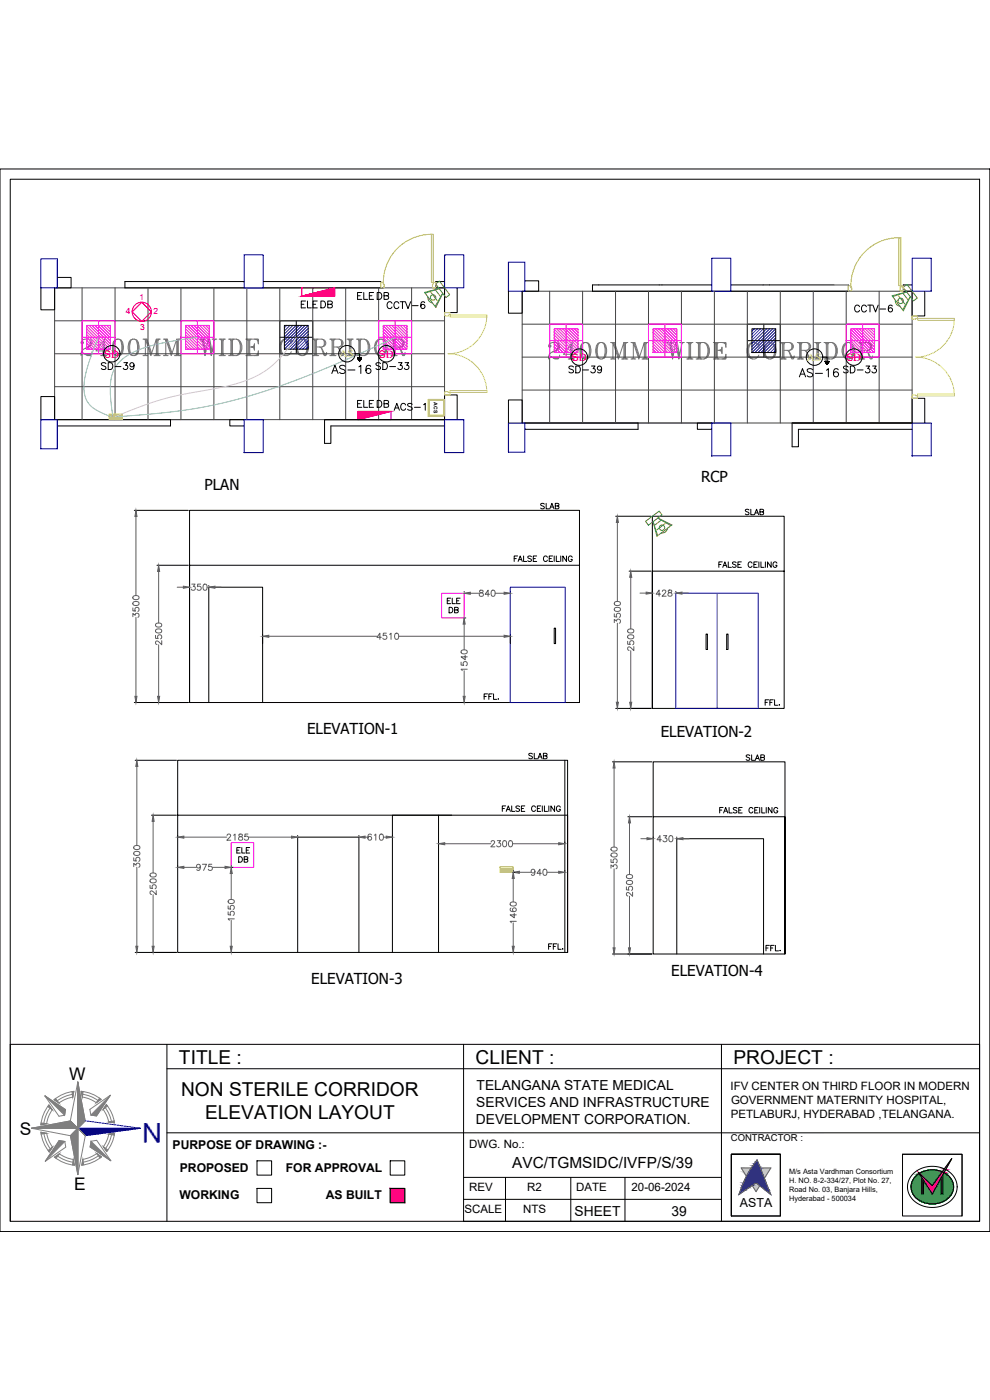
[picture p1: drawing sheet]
<svg xmlns="http://www.w3.org/2000/svg" width="297mm" height="420mm" viewBox="0 0 297 420" stroke-linecap="round" stroke-linejoin="round" font-family="sans-serif">
<!-- layer: ELE-LIGHTING WIRING -->
<g fill="none" stroke="#454545" stroke-width=".3">
<path d="M16.4 96.3h117M24.6 86.4v39.5M34.5 86.4v39.5M44.4 86.4v39.5M54.3 86.4v39.5M64.2 86.4v39.5M74.1 86.4v39.5M83.9 86.4v39.5M93.8 86.4v39.5M103.7 86.4v39.5M113.6 86.4v39.5M123.5 86.4v39.5"/>
<path d="M156.7 97.3h117M164.9 87.4v39.6M174.8 87.4v39.6M184.7 87.4v39.6M194.6 87.4v39.6M204.5 87.4v39.6M214.3 87.4v39.6M224.2 87.4v39.6M234.1 87.4v39.6M244 87.4v39.6M253.9 87.4v39.6M263.8 87.4v39.6"/>
<path d="M16.4 106.2h117M16.4 116.1h117M156.7 107.2h117M156.7 117.1h117M16.4 125.9h117v-39.5h-117v39.5h62.6M97.4 125.9h.1M156.7 127h117v-39.6h-117v39.6h62.6M237.7 127h.1"/>
</g>
<!-- layer: 0 -->
<path d="M0 50.7h297v318.9h-297zM3.1 53.8h290.8v312.7h-290.8zM166.3 188.5h.4v4.7h-.4zM211.8 190.3h.5v4.6h-.5zM218 190.3h.4v4.6h-.4zM139.1 313.4v53.1h154.8M293.9 313.4h-290.8v53.1M234.1 346.4h-14.7v18.5h14.7M270.8 346.4h17.9v18.5M219.4 364.8v-18.4h14.7v18.4" fill="none" stroke="#000" stroke-width=".3"/>
<!-- layer: HATCH -->
<path d="M293.9 313.4v53.1" fill="none" stroke="#000" stroke-width=".3"/>
<!-- layer: TITLE -->
<g fill="none" stroke="#808080" stroke-width=".3">
<path d="M9.4 338.6h13.9l-2.2 2.3 2.2-2.3zM12.3 339.8l1.7 .3 .5 1.9 1.3 2.3-1 1.4a11.1 11.1 0 0 1-2.5-5.9zM13.4 328.8l6.2 4.2-.2 1.7-1.7 .3zM14 337.2l.5-1.8 1.2-2.3-1-1.5a11.1 11.1 0 0 0-2.4 6l1.7-.4M15 332.6l-1.1 1.8-.7 2.7M16.2 330a11.1 11.1 0 0 1 6-2.5l-.4 1.8-2.4 .7-1.7 1zM21.1 336.4l2.2 2.2-2.2-2.2M21.1 336.4l-11.7 2.2 11.7 2.3 2.2 11.6 2.3-11.7M21.7 328.4l-2.7 .9-1.8 1.1M23.3 324.7v13.9v-13.9M24.4 327.5a11.1 11.1 0 0 1 5.9 2.4l-1.4 1-2.3-1.2-1.9-.5zM24.8 328.4l2.7 .8 1.9 1.1"/>
<path d="M25.6 336.4l-2.3-11.7-2.2 11.7M25.6 336.4l-2.3 2.2v13.9v-13.9l2.3 2.2-2.3-2.2zM27 332.9l6.1-4.2-4.1 6.2-1.7-.3zM31.6 332.5l1.1 1.7 .8 2.6M31.9 331.5a11.1 11.1 0 0 1 2.5 5.5l-1.8-.3-.7-2.2-1-1.5zM13.2 340.2l.8 2.7 1.1 1.9M16.4 347.3l1.4-1 1.7 .9 2.5 .8 .3 1.7a11.1 11.1 0 0 1-5.9-2.4zM17.3 347l1.9 1 2.7 .8M17.7 342.3l1.7 .3 .3 1.7-6.1 4.2zM24.9 347.9l1.8-.5 2.3-1.2 1.5 1a11.1 11.1 0 0 1-6 2.5zM27.3 342.5l1.7-.3 4.3 6.2-6.3-4.2zM29.5 346.9l-1.8 1-2.7 .9"/>
<path d="M33.5 340.2l-.8 2.7-1 1.7M34.4 340.1l-1.8 .3-.5 1.7-1.1 2M34.4 340.1a11.1 11.1 0 0 1-2.4 5.5l-1-1.5"/>
</g>
<g fill="#808080" stroke="#808080" stroke-width=".3">
<path d="M23.3 324.7l2.3 11.7-2.3 2.2z"/>
<path d="M23.3 338.6v13.9l-2.2-11.6z"/>
<path d="M29 346.2l1.5 1-.5 .3z"/>
<path d="M27.3 342.5l6 5.9-6.3-4.2z"/>
<path d="M31 344.1l1.4 1-.4 .5z"/>
<path d="M24.9 347.9l.2 1.7-.6 .1z"/>
<path d="M22 348l.3 1.7-.6-.1z"/>
<path d="M14.4 345.3l1.4-1-1 1.4z"/>
<path d="M16.4 347.3l1.4-1-1 1.3z"/>
<path d="M17.7 342.3l1.7 .3-5.8 5.9z"/>
<path d="M9.4 338.6l11.7-2.2 2.2 2.2z"/>
<path d="M12.3 339.8l1.7 .3-1.6 .3z"/>
<path d="M12.3 337l1.7 .2-1.7 .4z"/>
<path d="M33.1 328.7l-4.1 6.2-1.7-.3z"/>
<path d="M29.9 329.6l.4 .3-1.4 1z"/>
<path d="M31.9 331.5l.4 .5-1.4 1z"/>
<path d="M24.4 327.5l.6 .1-.3 1.6z"/>
<path d="M13.4 328.8l6.2 4.2-.2 1.7z"/>
<path d="M21.6 327.6l.6-.1-.4 1.8z"/>
<path d="M14.7 331.6l1 1.5-1.4-1z"/>
<path d="M16.2 330.1l.5-.4 1 1.3z"/>
<path d="M32.6 336.7l1.7-.3 .1 .6z"/>
<path d="M32.6 340.4l1.8-.3-.1 .6z"/>
</g>
<path d="M25.6 336.4l16.6 2.2-16.6 2.2" fill="none" stroke="#00f" stroke-width=".3"/>
<path d="M23.3 338.6h18.9l-16.6 2.2z" fill="#00f" stroke="#00f" stroke-width=".3"/>
<!-- layer: MEP_HVAC_TEXT -->
<path d="M50.1 313.4v53.1M216.5 313.4v53.1M50.1 320.7h243.8M50.1 340h89M139 340h154.9M139.1 353.4h77.4M139.1 359.9h77.4M151.7 353.4v13.1M171.3 353.4v13.1M187.5 353.4v13.1" fill="none" stroke="#000" stroke-width=".3"/>
<!-- layer: 0.0 -->
<path d="M77.1 348.4h4.4v4.3h-4.4zM77.1 356.7h4.4v4.2h-4.4zM117.1 348.4h4.4v4.3h-4.4zM117.1 356.7h4.4v4.2h-4.4zM219.4 346.4h14.7v18.5h-14.7zM234.1 346.4h-14.7v18.5M270.8 346.4h17.9v18.5h-17.9zM273.9 352.3l2.1-1.4 2.3-.8h2.7l2.5 .8 2 1.4 1.3 1.9 .4 2.2-.6 2.1-.6 1.1-1.2 1.1-1.3 .8-1.5 .6-3.2 .2-3-.8-1.4-1-.9-.9-1.1-2.3-.1-1.3 .2-1.4 .6-1.3zM274.6 353.2a7.1 7.1 0 0 1 11.2 1.4 5 5 0 0 1-4 6.5 6.6 6.6 0 0 1-8.4-4.1 4.3 4.3 0 0 1 1.2-3.8zM275.6 351.9l4.1 3.9 5.9-8.1-5.9 10.6zM276.5 353.4v4.9h.6v-4.1M282.9 352.5v5.8h-.5v-4.8" fill="none" stroke="#000" stroke-width=".3"/>
<!-- layer: MEP_HVAC_TEXT -->
<path d="M117.1 356.7l4.4 4.2v-4.2zM117.1 356.7l4.4 4.2h-4.4z" fill="#f00" stroke="#f00" stroke-width=".3"/>
<!-- layer: 0.0 -->
<g fill="#000" stroke="#000" stroke-width=".3">
<path d="M276.5 353.4l.1 .1zM282.9 352.5v.9h-.4z"/>
<path d="M276.5 353.5l.6 .7zM276.5 353.5l.6 .7h-.6z"/>
<path d="M276.5 354.2l.6 4.1v-4.1zM276.5 354.2l.6 4.1h-.6z"/>
<path d="M282.5 353.4l.4 .1zM282.5 353.4l.4 .1z"/>
<path d="M282.4 353.5l.5 4.8v-4.8zM282.4 353.5l.5 4.8h-.5z"/>
</g>
<g fill="#139b48" stroke="#139b48" stroke-width=".3">
<path d="M279.6 351.1h.3z"/>
<path d="M279.4 361.3h.6z"/>
<path d="M279.6 351.1h.5zM279.3 351.1h.8z"/>
<path d="M279.3 351.1h.9zM279.3 351.1h.9z"/>
<path d="M279.3 351.1h1.1zM279.1 351.1h1.3z"/>
<path d="M279.1 351.1h1.4zM279 351.1h1.5z"/>
<path d="M279 351.1h1.7zM278.8 351.1h1.9z"/>
<path d="M278.8 351.1l2 .1zM278.7 351.2h2.1z"/>
<path d="M278.7 351.2h2.3zM278.5 351.2h2.5z"/>
<path d="M278.5 351.2h2.6zM278.4 351.2h2.7z"/>
<path d="M278.4 351.2h2.9zM278.2 351.2h3.1z"/>
<path d="M278.2 351.2l3.2 .1zM278.1 351.3h3.3z"/>
<path d="M278.1 351.3h3.4zM277.9 351.3h3.6z"/>
<path d="M277.9 351.3h3.7zM277.8 351.3h3.8z"/>
<path d="M277.8 351.3l4 .1zM277.6 351.4h4.2z"/>
<path d="M277.6 351.4h4.3zM277.5 351.4h4.4z"/>
<path d="M277.5 351.4l4.6 .1zM277.4 351.5h4.7z"/>
<path d="M277.4 351.5h4.8zM277.3 351.5h4.9z"/>
<path d="M277.3 351.5h5.1zM277.1 351.5h5.3z"/>
<path d="M277.1 351.5l5.4 .1zM277 351.6h5.5z"/>
<path d="M277 351.6h5.6zM276.8 351.6h5.8z"/>
<path d="M276.8 351.6l5.9 .1zM276.7 351.7h6z"/>
<path d="M276.7 351.7h6zM276.6 351.8h6.1z"/>
<path d="M276.6 351.8h6.1zM276.3 351.9h6.3z"/>
<path d="M276.3 351.9h6.3zM276.1 352h6.4z"/>
<path d="M283.2 352l.3 .1zM283.2 352l.3 .1z"/>
<path d="M276.1 352h6.4zM275.9 352.1h6.5z"/>
<path d="M283.2 352.1l.5 .1zM283.2 352.1l.5 .1h-.6z"/>
<path d="M275.7 352.2l.2 .1zM275.6 352.3h.3z"/>
<path d="M283.1 352.2l.8 .2zM283.1 352.2l.8 .2h-.9z"/>
<path d="M275.6 352.3l.4 .2zM275.3 352.5l.3-.2 .4 .2z"/>
<path d="M283 352.4l1.2 .1zM283 352.4l1.2 .1h-1.3z"/>
<path d="M282.9 352.5h1.3zM282.9 352.5h1.3z"/>
<path d="M275.3 352.5l.8 .2zM275.1 352.7l.2-.2 .8 .2z"/>
<path d="M282.9 352.5l1.5 .2zM282.9 352.5l1.5 .2z"/>
<path d="M275.1 352.7l1.1 .1-.1-.1zM274.9 352.8l.2-.1 1.1 .1z"/>
<path d="M282.9 352.7l1.7 .2-.2-.2zM282.9 352.7l1.7 .2h-1.7z"/>
<path d="M274.9 352.8l1.4 .2-.1-.2zM274.7 353l.2-.2 1.4 .2z"/>
<path d="M282.9 352.9l1.8 .1-.1-.1zM282.9 352.9l1.8 .1h-1.8z"/>
<path d="M274.7 353l1.7 .2-.1-.2zM274.7 353l1.7 .2h-1.8z"/>
<path d="M282.9 353l2 .2-.2-.2zM282.9 353l2 .2h-2z"/>
<path d="M274.6 353.2l1.9 .2-.1-.2zM274.6 353.2l1.9 .2h-2.1z"/>
<path d="M274.4 353.4h2.1zM274.4 353.4h2.1z"/>
<path d="M282.9 353.2l2.2 .2-.2-.2zM282.9 353.2l2.2 .2h-2.2z"/>
<path d="M274.4 353.4l2.1 .2v-.2zM274.4 353.4l2.1 .2h-2.3z"/>
<path d="M282.9 353.4l2.3 .2-.1-.2zM282.9 353.4l2.3 .2h-2.3z"/>
<path d="M274.2 353.6l2.3 .2v-.2zM274.2 353.6l2.3 .2h-2.4z"/>
<path d="M282.9 353.6l2.5 .2-.2-.2zM282.9 353.6l2.5 .2h-2.5z"/>
<path d="M274.1 353.8l2.4 .2v-.2zM274.1 353.8l2.4 .2h-2.5z"/>
<path d="M282.9 353.8l2.6 .2-.1-.2zM282.9 353.8l2.6 .2h-2.6z"/>
<path d="M274 354l2.5 .2v-.2zM274 354l2.5 .2h-2.7z"/>
<path d="M282.9 354l2.7 .2-.1-.2zM282.9 354l2.7 .2h-2.7z"/>
<path d="M273.8 354.2l2.7 .2v-.2zM273.8 354.2l2.7 .2h-2.8z"/>
<path d="M282.9 354.2l2.8 .3-.1-.3zM282.9 354.2l2.8 .3h-2.8z"/>
<path d="M273.7 354.4l2.8 .2v-.2zM273.7 354.4l2.8 .2h-2.9z"/>
<path d="M282.9 354.5l2.9 .2-.1-.2zM282.9 354.5l2.9 .2h-2.9z"/>
<path d="M273.6 354.6l2.9 .3v-.3zM273.6 354.6l2.9 .3h-2.9z"/>
<path d="M282.9 354.7l3 .2-.1-.2zM282.9 354.7l3 .2h-3z"/>
<path d="M273.6 354.9l2.9 .2v-.2zM273.6 354.9l2.9 .2h-3z"/>
<path d="M282.9 354.9l3.1 .2-.1-.2zM282.9 354.9l3.1 .2h-3.1z"/>
<path d="M273.5 355.1l3 .2v-.2zM273.5 355.1l3 .2h-3.1z"/>
<path d="M282.9 355.1l3.1 .3v-.3zM282.9 355.1l3.1 .3h-3.1z"/>
<path d="M273.4 355.3l3.1 .3v-.3zM273.4 355.3l3.1 .3h-3.1z"/>
<path d="M282.9 355.4l3.2 .2-.1-.2zM282.9 355.4l3.2 .2h-3.2z"/>
<path d="M273.4 355.6l3.1 .2v-.2zM273.4 355.6l3.1 .2h-3.1z"/>
<path d="M282.9 355.6l3.2 .2v-.2zM282.9 355.6l3.2 .2h-3.2z"/>
<path d="M275.9 352.1l3.8 3.7 2.7-3.7zM275.9 352.1l3.8 3.7z"/>
<path d="M273.4 355.8l3.1 .2v-.2zM273.4 355.8l3.1 .2h-3.2z"/>
<path d="M282.9 355.8l3.2 .3v-.3zM282.9 355.8l3.2 .3h-3.2z"/>
<path d="M273.3 356l3.2 .3v-.3zM273.3 356l3.2 .3h-3.2z"/>
<path d="M282.9 356.1l3.2 .2v-.2zM282.9 356.1l3.2 .2h-3.2z"/>
<path d="M273.3 356.3l3.2 .2v-.2zM273.3 356.3l3.2 .2h-3.1z"/>
<path d="M282.9 356.3l3.2 .2v-.2zM282.9 356.3l3.2 .2h-3.2z"/>
<path d="M273.4 356.5l3.1 .2v-.2zM273.4 356.5l3.1 .2h-3.1z"/>
<path d="M282.9 356.5l3.2 .3v-.3zM282.9 356.5l3.2 .3h-3.2z"/>
<path d="M273.4 356.7l3.1 .3v-.3zM273.4 356.7l3.1 .3h-3.1z"/>
<path d="M282.9 356.8l3.1 .2 .1-.2zM282.9 356.8l3.1 .2h-3.1z"/>
<path d="M273.4 357l3.1 .2v-.2zM273.4 357l3.1 .2h-3z"/>
<path d="M282.9 357l3.1 .2v-.2zM282.9 357l3.1 .2h-3.1z"/>
<path d="M273.5 357.2l3 .2v-.2zM273.5 357.2l3 .2h-3z"/>
<path d="M282.9 357.2l3 .3 .1-.3zM282.9 357.2l3 .3h-3z"/>
<path d="M273.5 357.4l3 .2v-.2zM273.5 357.4l3 .2h-2.9z"/>
<path d="M282.9 357.5l2.9 .2 .1-.2zM282.9 357.5l2.9 .2h-2.9z"/>
<path d="M273.6 357.6l2.9 .3v-.3zM273.6 357.6l2.9 .3h-2.8z"/>
<path d="M282.9 357.7l2.9 .2v-.2zM282.9 357.7l2.9 .2h-2.9z"/>
<path d="M273.7 357.9l2.8 .2v-.2zM273.7 357.9l2.8 .2h-2.7z"/>
<path d="M282.9 357.9l2.8 .2 .1-.2zM282.9 357.9l2.8 .2h-2.8z"/>
<path d="M282.3 353.6l.1 4.7zM282.3 353.6l.1 4.7h-2.7z"/>
<path d="M277.1 354.2l2.6 4.1zM277.1 354.2l2.6 4.1h-2.6z"/>
<path d="M273.8 358.1l2.7 .2v-.2zM273.8 358.1l2.7 .2h-2.6z"/>
<path d="M282.9 358.1l2.6 .2 .2-.2zM282.9 358.1l2.6 .2h-2.6z"/>
<path d="M279.7 358.3h2.7zM279.7 358.3h2.7z"/>
<path d="M277.1 358.3h2.6zM277.1 358.3h2.6z"/>
<path d="M273.9 358.3h2.6zM273.9 358.3h2.6z"/>
<path d="M273.9 358.3h11.6zM273.9 358.3h11.6z"/>
<path d="M273.9 358.3l11.5 .2 .1-.2zM273.9 358.3l11.5 .2h-11.4z"/>
<path d="M274 358.5h11.4zM274 358.5h11.4z"/>
<path d="M274.1 358.5l11.2 .2 .1-.2zM274.1 358.5l11.2 .2h-11.1z"/>
<path d="M274.2 358.7h11.1zM274.2 358.7h11.1z"/>
<path d="M274.2 358.7l10.9 .2 .2-.2zM274.2 358.7l10.9 .2h-10.8z"/>
<path d="M274.3 358.9h10.8zM274.3 358.9h10.8z"/>
<path d="M274.3 358.9l10.7 .2 .1-.2zM274.3 358.9l10.7 .2h-10.5z"/>
<path d="M274.5 359.1h10.5zM274.5 359.1h10.5z"/>
<path d="M274.5 359.1l10.3 .2 .2-.2zM274.5 359.1l10.3 .2h-10.2z"/>
<path d="M274.6 359.3h10.2zM274.6 359.3h10.2z"/>
<path d="M274.7 359.3h10.1zM274.7 359.3l9.9 .2z"/>
<path d="M274.8 359.5h9.8zM274.8 359.5h9.8z"/>
<path d="M274.9 359.5h9.7zM274.9 359.5l9.5 .2z"/>
<path d="M275 359.7h9.4zM275 359.7h9.4z"/>
<path d="M275.1 359.7h9.3zM275.1 359.7l9.1 .1z"/>
<path d="M275.2 359.8h9zM275.2 359.8l9 .1z"/>
<path d="M275.3 359.9h8.9zM275.3 359.9l8.7 .1z"/>
<path d="M275.4 360h8.6zM275.4 360h8.6z"/>
<path d="M275.5 360h8.5zM275.5 360l8.3 .1z"/>
<path d="M275.7 360.1h8.1zM275.7 360.1l8.1 .1z"/>
<path d="M275.7 360.2h8.1zM275.7 360.2l7.9 .1z"/>
<path d="M275.9 360.3h7.7zM275.9 360.3h7.6z"/>
<path d="M275.9 360.3h7.6zM275.9 360.3l7.4 .1z"/>
<path d="M276.1 360.4h7.2zM276.1 360.4h7.2z"/>
<path d="M276.2 360.4h7.1zM276.2 360.4l6.9 .2z"/>
<path d="M276.4 360.6h6.7zM276.4 360.6h6.6z"/>
<path d="M276.4 360.6h6.6zM276.4 360.6l6.4 .1z"/>
<path d="M276.6 360.7h6.2zM276.6 360.7h6.2z"/>
<path d="M276.7 360.7h6.1zM276.7 360.7l5.9 .1z"/>
<path d="M276.9 360.8h5.7zM276.9 360.8h5.6z"/>
<path d="M276.9 360.8h5.6zM276.9 360.8l5.4 .1z"/>
<path d="M277.2 360.9h5.1zM277.2 360.9h5.1z"/>
<path d="M277.2 360.9h5.1zM277.2 360.9l4.8 .1z"/>
<path d="M277.4 361h4.6zM277.4 361h4.6z"/>
<path d="M277.5 361h4.5zM277.5 361h4.3z"/>
<path d="M277.7 361h4.1zM277.7 361l4 .1z"/>
<path d="M277.7 361.1h4zM277.7 361.1h3.8z"/>
<path d="M278 361.1h3.5zM278 361.1h3.4z"/>
<path d="M278 361.1h3.4zM278 361.1l3.2 .1z"/>
<path d="M278.3 361.2h2.9zM278.3 361.2h2.9z"/>
<path d="M278.3 361.2h2.9zM278.3 361.2h2.6z"/>
<path d="M278.5 361.2h2.4zM278.5 361.2h2.4z"/>
<path d="M278.6 361.2h2.3zM278.6 361.2l2 .1z"/>
<path d="M278.8 361.3h1.8zM278.8 361.3h1.8z"/>
<path d="M278.9 361.3h1.7zM278.9 361.3h1.4z"/>
<path d="M279.1 361.3h1.2zM279.1 361.3h1.2z"/>
<path d="M279.2 361.3h1.1zM279.2 361.3h.8z"/>
<path d="M279.4 361.3h.6zM279.5 361.3h.5z"/>
</g>
<g fill="#ed1f24" stroke="#ed1f24" stroke-width=".3">
<path d="M285.6 347.7l-1.7 3.1h-.6z"/>
<path d="M283.3 350.8h.6z"/>
<path d="M282.7 351.7l.2 .1z"/>
<path d="M282.9 351.8h.4z"/>
<path d="M283.3 350.8l.5 .1zM283.6 350.9h.2z"/>
<path d="M283.3 350.8l.3 .1zM283.3 350.8l.3 .1z"/>
<path d="M283.3 350.9l.5 .1zM283.3 350.9l.5 .1z"/>
<path d="M283.2 351l.2 .7 .4-.7zM283.2 351l.2 .7h-.7z"/>
<path d="M282.7 351.7h.7zM282.7 351.7l.6 .1z"/>
<path d="M282.9 351.8h.4zM283.1 351.8h.2z"/>
<path d="M282.7 351.8h.4zM282.7 351.8h.4z"/>
<path d="M282.6 351.8l.6 .1zM282.6 351.8l.6 .1z"/>
<path d="M282.5 351.9l.6 .3 .1-.3zM282.5 351.9l.6 .3h-.7z"/>
<path d="M282.4 352.2l-1.3 3.6 2-3.6zM282.4 352.2l-1.3 3.6h-1.4z"/>
<path d="M275.8 352.2l3.9 3.6zM275.8 352.2l3.9 3.6h-1.6z"/>
<path d="M278.1 355.8l1.6 2.5zM278.1 355.8h3l-1.4 2.5z"/>
</g>
<!-- layer: 0 -->
<path d="M275.6 351.9l.3 .2z" fill="#ed1f24" stroke="#ed1f24" stroke-width=".3"/>
<g fill="#c7c8ca" stroke="#c7c8ca" stroke-width=".3">
<path d="M223.5 352.3h.8l-.2 .3z"/>
<path d="M228.1 350.5h3.2l-1.6 2.5z"/>
<path d="M225.7 355.8l1.1-.8 1 .8z"/>
<path d="M225.7 355.8h2.2z"/>
<path d="M222.4 350.5l3.1 .3 .2-.3zM222.4 350.5l3.1 .3h-2.9z"/>
<path d="M222.6 350.8l2.6 .3 .3-.3zM222.6 350.8l2.6 .3h-2.4z"/>
<path d="M222.8 351.1l2.2 .3 .2-.3zM222.8 351.1l2.2 .3h-2z"/>
<path d="M223 351.4l1.8 .3 .2-.3zM223 351.4l1.8 .3h-1.7z"/>
<path d="M223.1 351.7l1.4 .3 .3-.3zM223.1 351.7l1.4 .3h-1.2z"/>
<path d="M223.3 352l1 .3 .2-.3zM223.3 352l1 .3h-.8z"/>
<path d="M223.5 352.3l.2 .3h.4zM223.7 352.6h.4l-.2 .4z"/>
<path d="M228.1 350.5l1 2.5h.6zM229.1 353h.6l-.4 .6z"/>
<path d="M225.7 355.8h2.2zM225.7 355.8h2.2l-1.1 1.8z"/>
</g>
<path d="M225.7 355.8l1.1 1.8 1.1-1.8M225.9 350.5h-3.5l1.5 2.5M227.1 348.1l4.2 10.4-4.5-3.5-5.1 3.5 2.4-5.8zM228.1 350.5h3.2l-2 3.1" fill="none" stroke="#636466" stroke-width=".3"/>
<g fill="#293189" stroke="#293189" stroke-width=".3">
<path d="M227.1 348.1l.3 .6h-.7z"/>
<path d="M222.2 357.1h1.5l-2 1.4z"/>
<path d="M226.8 355h3.1l.8 2.1z"/>
<path d="M226.7 348.7l.9 .6-.2-.6zM226.7 348.7l.9 .6h-1.3z"/>
<path d="M226.3 349.3l1.6 .6-.3-.6zM226.3 349.3l1.6 .6h-2z"/>
<path d="M225.9 349.9l2.2 .6-.2-.6zM225.9 349.9l2.2 .6h-2.7z"/>
<path d="M225.4 350.5l2.8 .3-.1-.3zM225.4 350.5l2.8 .3h-3z"/>
<path d="M225.2 350.8l3.1 .3-.1-.3zM225.2 350.8l3.1 .3h-3.3z"/>
<path d="M225 351.1l3.5 .4-.2-.4zM225 351.1l3.5 .4h-3.7z"/>
<path d="M224.8 351.5l3.8 .3-.1-.3zM224.8 351.5l3.8 .3h-3.9z"/>
<path d="M224.7 351.8l4 .3-.1-.3zM224.7 351.8l4 .3h-4.2z"/>
<path d="M224.5 352.1l4.3 .3-.1-.3zM224.5 352.1l4.3 .3h-4.5z"/>
<path d="M224.3 352.4l4.7 .3-.2-.3zM224.3 352.4l4.7 .3h-4.9z"/>
<path d="M224.1 352.7l5 .4-.1-.4zM224.1 352.7l5 .4h-5.1z"/>
<path d="M224 353.1l5.2 .3-.1-.3zM224 353.1l5.2 .3h-5.4z"/>
<path d="M223.8 353.4l5.6 .3-.2-.3zM223.8 353.4l5.6 .3h-5.8z"/>
<path d="M223.6 353.7l5.9 .3-.1-.3zM223.6 353.7l5.9 .3h-6z"/>
<path d="M223.5 354l6.1 .4-.1-.4zM223.5 354l6.1 .4h-6.3z"/>
<path d="M223.3 354.4l6.5 .3-.2-.3zM223.3 354.4l6.5 .3h-6.6z"/>
<path d="M223.2 354.7l6.7 .3-.1-.3zM223.2 354.7l6.7 .3h-6.8z"/>
<path d="M223.1 355h3.7zM223.1 355l3.6 .1z"/>
<path d="M223 355.1l2.7 .6 1-.6zM223 355.1l2.7 .6h-3z"/>
<path d="M222.7 355.7l2 .7 1-.7zM222.7 355.7l2 .7h-2.2z"/>
<path d="M226.8 355l2.7 2.1h1.2zM229.5 357.1h1.2l.6 1.4z"/>
<path d="M222.5 356.4l1.2 .7 1-.7zM222.5 356.4l1.2 .7h-1.5z"/>
</g>
<!-- layer: walls -->
<g fill="none" stroke="#000" stroke-width=".3">
<path d="M37.5 86.4h35.7M39.4 84.5h18.1M58.3 84.5h14.9M79 84.5h9.7M79 86.4h36M90.6 84.5h23.7M133.4 84.5h-2.7v1.9h2.7v7.4h3.8v-7.4M177.8 87.4h35.7M179.7 85.5h18.1M198.6 85.5h14.9M219.3 85.5h9.7M219.3 87.4h36"/>
<path d="M230.9 85.5h23.7v1.9M273.7 85.5h-2.7v1.9h2.7v7.4h3.8v-7.4M17.2 125.9h34M17.2 127.8h34M137.2 125.9v-7.4h-3.8v7.4h-36v7.2h1.9v-5.3h34.1M157.5 127h33.9M157.5 128.8h33.9M277.5 127v-7.5h-3.8v7.5h-36v7.1h1.9v-5.3h34.1"/>
</g>
<!-- layer: col -->
<path d="M12.3 77.7h4.9v8.7h-4.9zM73.2 76.5h5.8v9.9h-5.8zM133.4 76.5h5.7v9.9h-5.7zM152.6 78.7h4.9v8.7h-4.9zM213.5 77.5h5.8v9.9h-5.8zM273.7 77.5h5.7v9.9h-5.7zM12.3 125.9h4.9v8.8h-4.9zM73.2 125.9h5.8v9.9h-5.8zM133.4 125.9h5.7v9.9h-5.7zM152.6 127h4.9v8.7h-4.9zM213.5 127h5.8v9.8h-5.8zM273.7 127h5.7v9.8h-5.7z" fill="none" stroke="#00f" stroke-width=".35"/>
<!-- layer: 0 -->
<path d="M133.4 93.8h1.6v.7l-1.4 .3-.2-.3zM146.1 95.1h-11.1v-.6h11.1a11.6 11.6 0 0 1-11.6 11.7 11.6 11.6 0 0 1 11.6 11.6h-11.1v-.6h11.1M273.7 94.8h1.6v.8l-1.4 .2-.2-.2zM273.9 95.8h.1M286.4 96.1h-11.1v-.5h11.1a11.6 11.6 0 0 1-11.7 11.6 11.6 11.6 0 0 1 11.7 11.6h-11.1v-.6h11.1M133.4 118.5h1.6M133.5 117.6l1-.1v.3h.5v.7h-1.6zM133.6 117.5v.1M273.7 119.5h1.6M273.8 118.6l.9-.1v.3h.6v.7h-1.6z" fill="none" stroke="#dee26a" stroke-width=".3"/>
<!-- layer: wall -->
<path d="M12.3 86.4v6.6h4.1v-6.6M17.2 83.3h4.1v3.1h-4.1M37.5 84.5v1.9M152.6 87.4v6.6h4.1v-6.6M157.5 84.3h4.1v3.1h-4.1M177.8 85.5v1.9M12.3 125.9v-6.9h4.1v6.9M73.2 125.9h-4.2v1.9h4.2M152.6 127v-7h4.1v7M213.5 127h-4.3v1.8h4.3" fill="none" stroke="#000" stroke-width=".3"/>
<!-- layer: ELE-36W EMERGENCY  LED LIGHT -->
<path d="M83.9 96.3h9.9v9.9h-9.9zM85.3 97.7h7.2v7.1h-7.2zM88.9 96.3v9.9M224.2 97.3h9.9v9.9h-9.9zM225.6 98.7h7.1v7.1h-7.1zM229.2 97.3v9.9" fill="none" stroke="#000" stroke-width=".3"/>
<g fill="none" stroke="#00f" stroke-width=".3">
<path d="M86.1 97.7l-.8 .7M87 97.7l-1.7 1.6M87.9 97.7l-2.6 2.5M88.8 97.7l-3.5 3.4M89.7 97.7l-4.4 4.4M90.6 97.7l-5.3 5.3M91.5 97.7l-6.2 6.2M92.5 97.7l-7.2 7.1M226.4 98.7l-.8 .7M227.3 98.7l-1.7 1.6M228.2 98.7l-2.6 2.6M229.1 98.7l-3.5 3.5"/>
<path d="M230 98.7l-4.4 4.4M230.9 98.7l-5.3 5.3M231.8 98.7l-6.2 6.2M232.7 98.7l-7.1 7.1"/>
</g>
<!-- layer: ELE-36W LED LIGHT -->
<g fill="none" stroke="#f0f" stroke-width=".3">
<path d="M24.6 96.3h9.9v9.9h-9.9zM26 97.7h7.1v7.1h-7.1zM26 97.8l7 7M26.7 97.7l6.4 6.4M27.6 97.7l5.5 5.5M28.5 97.7l4.6 4.6M29.4 97.7l3.7 3.7M29.6 96.3v9.9M30.2 97.7l2.9 2.9M31.1 97.7l2 2M32 97.7l1.1 1.1M32.9 97.7l.2 .2"/>
<path d="M54.3 96.3h9.9v9.9h-9.9zM55.7 97.7h7.1v7.1h-7.1zM55.7 97.8l7 7M56.4 97.7l6.4 6.4M57.3 97.7l5.5 5.5M58.2 97.7l4.6 4.6M59 97.7l3.8 3.7M59.2 96.3v9.9M59.9 97.7l2.9 2.9M60.8 97.7l2 2M61.6 97.7l1.2 1.1M62.5 97.7l.3 .2"/>
<path d="M113.6 96.3h9.9v9.9h-9.9zM115 97.7h7.1v7.1h-7.1zM115 97.8l7 7M115.7 97.7l6.4 6.4M116.6 97.7l5.5 5.5M117.5 97.7l4.6 4.6M118.3 97.7l3.8 3.7M118.6 96.3v9.9M119.2 97.7l2.9 2.9M120.1 97.7l2 2M121 97.7l1.1 1.1M121.8 97.7l.3 .2"/>
<path d="M164.9 97.3h9.9v9.9h-9.9zM166.3 98.7h7.1v7.1h-7.1zM166.3 98.8l7 7M167 98.7l6.4 6.4M167.9 98.7l5.5 5.5M168.8 98.7l4.6 4.6M169.7 98.7l3.7 3.7M169.9 97.3v9.9M170.5 98.7l2.9 2.9M171.4 98.7l2 2M172.3 98.7l1.1 1.1M173.1 98.7l.3 .2"/>
<path d="M194.6 97.3h9.9v9.9h-9.9zM196 98.7h7.1v7.1h-7.1zM196 98.8l6.9 7M196.7 98.7l6.4 6.4M197.6 98.7l5.5 5.5M198.4 98.7l4.7 4.6M199.3 98.7l3.8 3.7M199.5 97.3v9.9M200.2 98.7l2.9 2.9M201.1 98.7l2 2M201.9 98.7l1.2 1.1M202.8 98.7l.3 .2"/>
<path d="M253.9 97.3h9.9v9.9h-9.9zM255.3 98.7h7.1v7.1h-7.1zM255.3 98.8l7 7M256 98.7l6.4 6.4M256.9 98.7l5.5 5.5M257.8 98.7l4.6 4.6M258.6 98.7l3.8 3.7M258.8 97.3v9.9M259.5 98.7l2.9 2.9M260.4 98.7l2 2M261.3 98.7l1.1 1.1M262.1 98.7l.3 .2"/>
</g>
<!-- layer: ELE-4M UPS P.SB -->
<g fill="none" stroke="#ffbf00" stroke-width=".3">
<path d="M32.7 124.3h4v1.6h-4zM33.1 124.6h.4v.9h-.4zM33.6 124.6h.5v.9h-.5zM34.2 124.6h.4v.9h-.4zM34.7 124.6h.5v.9h-.5zM35.3 124.6h.4v.9h-.4zM35.9 124.6h.4v.9h-.4zM150 260.1h4v1.7h-4zM150.4 260.6h.4v.9h-.4zM151 260.6h.4v.9h-.4zM151.5 260.6h.5v.9h-.5zM152.1 260.6h.4v.9h-.4z"/>
<path d="M152.6 260.6h.5v.9h-.5zM153.2 260.6h.4v.9h-.4z"/>
</g>
<!-- layer: ELE-LIGHTING WIRING -->
<path d="M29.5 101.3l-.8 2a34.8 34.8 0 0 0-3.5 13.6 7.6 7.6 0 0 0 5.5 7.1l2.6 1.1M59.2 101.2a66.6 66.6 0 0 0-19.1 4.5l-3 1.8a10.9 10.9 0 0 0-4 10.1l.8 7.5M118.6 101.4l-5.1 2.2a260.1 260.1 0 0 1-43.5 16.6 175.2 175.2 0 0 1-35 4.9" fill="none" stroke="#63d7b6" stroke-width=".3"/>
<path d="M88.9 101.4l-1.2 1.5a28.6 28.6 0 0 1-11.8 10.4 52.5 52.5 0 0 1-13.8 3.8 98.2 98.2 0 0 0-27.6 8" fill="none" stroke="#ddbad0" stroke-width=".3"/>
<!-- layer: LV-ACS -->
<path d="M128.4 119.9h5v5h-5zM128.7 120.2h4.4v4.4h-4.4z" fill="none" stroke="#ff7f00" stroke-width=".3"/>
<!-- layer: LV.CC CEMARA -->
<g fill="none" stroke="#709500" stroke-width=".3">
<path d="M127.6 88l4.2-1.4-4.4 1.2 3.4 4.5 2-4.3-2.3 4M129.3 87.7l1.9 2.5M130.7 85.2l1.1-.9 3.1 4.1-1.1 .9zM130.7 87.1l1.4 1.8M267.8 89l4.3-1.4-4.4 1.2 3.3 4.5 2.1-4.3-2.3 4M269.6 88.8l1.9 2.4M271 86.2l1.1-.8 3.1 4.1-1.1 .8zM271 88.1l1.4 1.8M193.7 156.5l4.1-3.1 .8 1.1-4.1 3.1zM198.3 156.2l-1.8 1.4M199.6 157.1l-2.5 1.9M200.3 158.6a1.65 1.65 0 0 1-1.9 1.4"/>
<path d="M201.3 157.8l-3.9-2.3 4.2 2-4.5 3.4-1.1-4.4 1.3 4.3"/>
<circle cx="129.9" cy="89.3" r=".81"/>
<circle cx="270.2" cy="90.3" r=".81"/>
<circle cx="198.6" cy="158.4" r=".81"/>
</g>
<!-- layer: EQP ASBUILT -->
<g fill="none" stroke="#000" stroke-width=".3">
<path d="M37.5 84.5h1.9M57.5 84.5h.8M88.7 84.5h1.9M177.8 85.5h1.9M197.8 85.5h.8M229 85.5h1.9M51.2 125.9v1.9M191.4 127v1.8M40.3 153.2h16.2M184.7 154.9h10.7M47.1 169.6h9.4M56.9 175.7v.2"/>
<path d="M62.6 175.7v.2M139.3 177.5v.2M153.1 177.5v.2M173.9 169.6h-117v41.2h117v-57.6h-117v57.6M188.8 171.4h6.6M195.7 177.5v.1M202.8 177.5v.1M235.3 171.4h-39.6v41.2h39.6v-57.7h-39.6v57.7M78.8 190.5v2.7M139.6 185.5h.2M153.1 190.5v2.7M40.3 210.8h16.2"/>
<path d="M62.6 210.8v-34.6h16.2v34.6M138.8 210.8h1.7M184.7 212.6h10.7M40.6 228.2h12.3M169.5 228.2v57.6M183.8 228.6h11.8M45.5 244.6h7.4M53.3 244.6h117v41.2h-117v-57.6h117v57.6M53.3 250.7v.2M53.3 259.8v.1M69.4 259.8v.1M89.3 250.7v.2"/>
<path d="M107.7 250.7v.2M117.7 250.7v.2M131.6 244.6v41.2M135.5 244.6h-17.8v41.2M188.4 245.1h7.2M196 245.1h39.5v41.2h-39.5v-57.7h39.5v57.7M69.7 260.3h.2M154 261.3v.1M154.4 261.8h.1M40.6 285.8h12.3M69.7 285.8h.2M89.3 285.8v-34.6h18.4v34.6"/>
<path d="M154.4 285.8h.1M183.8 286.3h11.8M203.1 286.3v-34.6h26v34.6"/>
</g>
<!-- layer: DOOR -->
<path d="M129.4 70.3h.6v14.4h-.6zM129.4 70.3a14.4 14.4 0 0 0-14.4 15M269.7 71.3h.6v14.5h-.6zM269.7 71.3a14.4 14.4 0 0 0-14.4 15M114.3 84.7h.7v.6h.3v.8l-.3 .3h-.7zM129.8 86.1h.1M129.8 86.1l.2 .3h.7v-1.7h-.7l-.2 1.4M254.6 85.8h.7v.5h.2v.9l-.2 .2h-.7zM270.3 85.8h.7v1.6h-.7l-.3-.2z" fill="none" stroke="#c8c92d" stroke-width=".3"/>
<!-- layer: EQP ASBUILT -->
<path d="M153.1 176.2h16.5v34.6h-16.5zM202.8 178h24.7v34.6h-24.7zM215.1 178v34.6" fill="none" stroke="#00f" stroke-width=".3"/>
<!-- layer: ELE-SOCKET NMBERING -->
<g fill="none" stroke="#000" stroke-width=".3">
<path d="M135.2 179.5h-1v1.7h1M135.7 179.5v1.7h.9M138 179.5h-1v1.7h1M154.3 167.6h.6M155.3 166.9h-1v1.6M155.5 168.5l.6-1.6 .6 1.6M155.7 168h.8M157.1 166.9v1.6h.9M159.5 167.1l-.4-.2-.7 .2 .1 .4 1 .5v.3l-.4 .2-.7-.2M160 167.6h.6M161 166.9h-1v1.6h1M164.2 167.2a.6 .6 0 0 0-.7-.3 .6 .6 0 0 0-.4 .6v.4a.6 .6 0 0 0 .4 .6 .6 .6 0 0 0 .7-.4"/>
<path d="M164.8 167.6h.6M165.8 166.9h-1v1.6h1M166.3 166.9v1.6M166.9 166.9v1.6h1M168.2 166.9v1.6M170 166.9v1.6l-1.1-1.6v1.6M171.7 167.2a.6 .6 0 0 0-.7-.3 .6 .6 0 0 0-.5 .6v.4a.59 .59 0 0 0 .6 .6 .59 .59 0 0 0 .6-.6h-.4M215.7 169.4h.6M216.7 168.6h-1v1.7M216.9 170.3l.6-1.7 .6 1.7M217.1 169.7h.8M218.5 168.6v1.7h1"/>
<path d="M220.9 168.9l-.4-.3-.7 .3 .1 .4 1 .5-.4 .5-.7-.3M221.4 169.4h.6M222.4 168.6h-1v1.7h1M225.6 169a.6 .6 0 0 0-.6-.4 .6 .6 0 0 0-.5 .7v.3a.6 .6 0 0 0 .5 .7 .6 .6 0 0 0 .6-.4M226.2 169.4h.6M227.2 168.6h-1v1.7h1M227.7 168.6v1.7M228.3 168.6v1.7h1M229.6 168.6v1.7M231.4 168.6v1.7l-1.1-1.7v1.7M233.1 169a.6 .6 0 0 0-.7-.4 .6 .6 0 0 0-.5 .7v.3a.59 .59 0 0 0 .6 .7 .59 .59 0 0 0 .6-.7h-.4M134.2 180.3h.6"/>
<path d="M134.7 182.3h.6a.88 .88 0 0 1 .6 .8 .88 .88 0 0 1-.6 .8h-.6zM136.4 183h.9l.1-.6-1-.1v1.6l1-.1 .1-.4-.4-.4M137 180.3h.7M145.3 209h.6M146.3 208.2h-1v1.7M146.7 209h.6M147.7 208.2h-1v1.7M148.1 208.2v1.7h.9M149.4 209.8h.2zM71.1 255.1h.6M71.6 257.1h.6a.88 .88 0 0 1 .5 .8 .88 .88 0 0 1-.5 .9h-.6zM72.1 254.4h-1v1.6h1"/>
<path d="M72.6 254.4v1.6h.9M73.3 257.9l.9-.1 .1-.5-1-.2v1.7l1-.2 .1-.4-.4-.3M73.9 255.1h.6M74.9 254.4h-1v1.6h1M150.7 242.6h.6M151.7 241.9h-1v1.6M151.9 243.5l.6-1.6 .6 1.6M152.1 243h.8M153.5 241.9v1.6h1M155.9 242.1l-.4-.2-.7 .2 .1 .4 1 .5v.3l-.4 .2-.7-.2M156.4 242.6h.7M157.5 241.9h-1.1v1.6h1.1"/>
<path d="M160.7 242.3a.6 .6 0 0 0-.7-.4 .6 .6 0 0 0-.5 .6v.4a.6 .6 0 0 0 .5 .6 .6 .6 0 0 0 .7-.4M161.2 242.6h.7M162.2 241.9h-1v1.6h1M162.7 241.9v1.6M163.3 241.9v1.6h1M164.7 241.9v1.6M166.4 241.9v1.6l-1.1-1.6v1.6M168.1 242.3a.6 .6 0 0 0-.7-.4 .6 .6 0 0 0-.4 .6v.4a.59 .59 0 0 0 .5 .6 .59 .59 0 0 0 .6-.6h-.4M215.9 243.1h.7M217 242.3h-1.1v1.7M217.1 244l.6-1.7 .7 1.7M217.3 243.4h.8"/>
<path d="M218.8 242.3v1.7h.9M221.1 242.6l-.4-.3-.7 .3 .2 .4 .9 .5-.4 .5-.7-.3M221.7 243.1h.6M222.7 242.3h-1v1.7h1M225.9 242.7a.6 .6 0 0 0-.7-.4 .6 .6 0 0 0-.5 .7v.4a.6 .6 0 0 0 .5 .6 .6 .6 0 0 0 .7-.4M226.4 243.1h.7M227.5 242.3h-1.1v1.7h1.1M227.9 242.3v1.7M228.6 242.3v1.7h.9M229.9 242.3v1.7M231.6 242.3v1.7l-1.1-1.7v1.7M233.4 242.7a.61 .61 0 0 0-.7-.4 .61 .61 0 0 0-.5 .7v.4a.59 .59 0 0 0 .6 .6 .59 .59 0 0 0 .6-.6h-.4"/>
<path d="M164.6 284h.6M165.6 283.3h-1v1.6M166 284h.6M167 283.3h-1v1.6M167.4 283.3v1.6h1M168.8 284.8h.1z"/>
</g>
<!-- layer: EQP ASBUILT -->
<g fill="none" stroke="#5e5e5e" stroke-width=".3">
<path d="M40.8 155v23.7M185.2 156.8v23.7M40 179l.7-.3a.79 .79 0 0 1 1 .7 1 1 0 0 1-1 .6 1 1 0 0 1-.8-.7zM47.6 171.5v15.5M53.2 176.2h1.8M57.6 175.3h.9l-.5 .7a.62 .62 0 0 1 .5 1 .62 .62 0 0 1-1.1-.2M60.2 175.3h-.9l-.1 .8a.66 .66 0 0 1 1 0 .66 .66 0 0 1-.1 1 .66 .66 0 0 1-1-.3M61.2 175.4l.2-.1a.96 .96 0 0 1 .8 .9 .96 .96 0 0 1-.8 1 1.18 1.18 0 0 1-.2-1.8zM64.5 176.2h1.9M141.1 178h2.7M144 177.2v.5l.8 .3 .2 .4a.6 .6 0 0 1-.6 .6 .6 .6 0 0 1-.5-.8l1-.6v-.4zM146.9 178.4h-1.3l.9-1.3v1.9"/>
<path d="M147.6 177.2l.3-.1a.96 .96 0 0 1 .7 .9 .96 .96 0 0 1-.7 1 1.19 1.19 0 0 1-.3-1.8zM148.6 178h2.7M189.2 173.3v15.4M192 178h1.9M198.2 178.3h-1.3l.9-1.2v1.8M198.7 177.5l.2-.3 .5-.1 .4 .5-1.2 1.3h1.3M200.6 177.2v.5l.8 .3 .2 .3a.62 .62 0 0 1-.6 .7 .62 .62 0 0 1-.6-.7l1.2-.8-.1-.3zM204.6 178h1.9M39.9 185.1v-1l.7 .5a.62 .62 0 0 1 1-.4 .62 .62 0 0 1-.2 1.1M39.9 182.4v.9l.8 .1a.66 .66 0 0 1-.1-1 .66 .66 0 0 1 1 .1 .66 .66 0 0 1-.2 1M40 180.8l.7-.3a.79 .79 0 0 1 1 .7 1 1 0 0 1-1 .5 1 1 0 0 1-.8-.7zM40.8 185.3v23.7"/>
<path d="M46.7 190.7v.9h.8a.66 .66 0 0 1 0-.9 .66 .66 0 0 1 .9 .1 .66 .66 0 0 1-.2 .9M46.8 189l.7-.3a.79 .79 0 0 1 1 .7 1.01 1.01 0 0 1-1 .6 1.01 1.01 0 0 1-.8-.7zM46.8 187.2l.7-.2a.8 .8 0 0 1 1 .7 1.01 1.01 0 0 1-1 .5 1.01 1.01 0 0 1-.8-.7zM47.6 193.5v15.5M48.5 192.3v1.2l-.9-.9-.6-.2-.3 .3v.4l.4 .3M80.6 191h32.5M114.4 191.3h-1.3l.9-1.3v1.9M115.9 190h-.9v.8a.65 .65 0 0 1 .9 0 .65 .65 0 0 1-.1 1 .65 .65 0 0 1-.9-.3M116.9 190.4l.4-.4v1.9M118.7 190.1l.2-.1a.96 .96 0 0 1 .7 1 .96 .96 0 0 1-.7 .9 1.19 1.19 0 0 1-.2-1.8zM119.6 191h31.7M138.3 198.7v.9l.8 .1a.66 .66 0 0 1 0-1 .66 .66 0 0 1 1 .1 .66 .66 0 0 1-.3 1"/>
<path d="M138.4 195.3l.7-.3a.79 .79 0 0 1 1.1 .7 1 1 0 0 1-1 .6 1 1 0 0 1-.9-.8zM139.3 187.3v7.7M139.6 196.7v1.3l-1.3-.9h1.9M184.3 186.9v-1l.7 .5a.62 .62 0 0 1 1-.4 .62 .62 0 0 1-.2 1M184.3 184.2v.9l.8 .1a.66 .66 0 0 1 0-1 .66 .66 0 0 1 1 .1 .66 .66 0 0 1-.3 1M184.4 182.5l.7-.2a.8 .8 0 0 1 1.1 .7 1 1 0 0 1-1 .5 1 1 0 0 1-.9-.7zM184.4 180.8l.7-.3a.79 .79 0 0 1 1.1 .7 1 1 0 0 1-1 .5 1 1 0 0 1-.9-.7zM185.2 187v23.8M188.3 192.4v.9l.8 .1a.66 .66 0 0 1 0-1 .66 .66 0 0 1 1 .2 .66 .66 0 0 1-.3 .9M188.4 190.8l.7-.3a.79 .79 0 0 1 1.1 .7 1 1 0 0 1-1 .6 1 1 0 0 1-.9-.8zM188.4 189l.7-.3a.79 .79 0 0 1 1.1 .7 1 1 0 0 1-1 .6 1 1 0 0 1-.9-.7zM189.2 195.3v15.5"/>
<path d="M190.2 194v1.3l-1.4-1.2-.5 .4 .1 .5 .4 .2M139.3 201.3v7.7M140.2 200.8h-1.9l.4 .5M41.1 230v23.7M184.2 230.5v23.7M40.1 257.4v.9l.8 .1a.66 .66 0 0 1 0-1 .66 .66 0 0 1 1 .2 .66 .66 0 0 1-.3 .9M40.2 255.8l.7-.3a.8 .8 0 0 1 1.1 .7 1 1 0 0 1-1 .6 1 1 0 0 1-.9-.8zM40.2 254l.7-.3a.79 .79 0 0 1 1.1 .7 1 1 0 0 1-1 .6 1 1 0 0 1-.9-.7zM45.9 246.5v15.5M55.2 251.2h12.8M60.1 260a.58 .58 0 0 1-.8 .5 .58 .58 0 0 1-.2-.9 .58 .58 0 0 1 .9 0l.1 .4a.88 .88 0 0 1-.7 1.2l-.4-.2M60.7 259.4h1.3l-.9 1.8"/>
<path d="M63.5 259.4h-.8l-.1 .8a.65 .65 0 0 1 1 0 .65 .65 0 0 1-.2 .9 .65 .65 0 0 1-.9-.2M68.1 250.8l.2-.4 .5-.1 .4 .5-1.2 1.4h1.3M70.1 250.7l.4-.4v1.9M71.7 250.4v.5l.8 .3 .3 .3a.62 .62 0 0 1-.6 .7 .62 .62 0 0 1-.6-.7l1.1-.7-.1-.4zM74.4 250.3h-.9l-.1 .8a.65 .65 0 0 1 1 0 .65 .65 0 0 1-.1 1 .65 .65 0 0 1-1-.3M74.6 251.2h12.9M109.5 251.2h.9M111.4 250.6l-.1-.2a.91 .91 0 0 0-1.1 .7 .91 .91 0 0 0 .7 1.1 .58 .58 0 0 0 .6-.6 .58 .58 0 0 0-.5-.6 .58 .58 0 0 0-.6 .5M112.3 250.7l.5-.4v1.9M114.1 250.4l.2-.1a.96 .96 0 0 1 .8 .9 .96 .96 0 0 1-.8 1 1.18 1.18 0 0 1-.2-1.8zM115.1 251.2h.8M133.4 253.2h13.9"/>
<path d="M147.4 252.7l.3-.4 .5 .1 .2 .2-.3 .7-.8 .8h1.2M149.2 252.3h1l-.6 .7a.62 .62 0 0 1 .5 1 .62 .62 0 0 1-1.1-.2M151.1 252.4l.2-.1a.96 .96 0 0 1 .7 .9 .96 .96 0 0 1-.7 .9 1.19 1.19 0 0 1-.2-1.7zM152.8 252.4l.3-.1a.96 .96 0 0 1 .7 .9 .96 .96 0 0 1-.7 .9 1.19 1.19 0 0 1-.3-1.7zM153.8 253.2h13.8M183.3 257.9v.9l.8 .1a.65 .65 0 0 1 0-1 .65 .65 0 0 1 1 .1 .65 .65 0 0 1-.3 1M183.4 256.2l.7-.2a.8 .8 0 0 1 1.1 .7 1 1 0 0 1-1 .5 1 1 0 0 1-.9-.7zM183.4 254.5l.7-.3a.79 .79 0 0 1 1.1 .7 1 1 0 0 1-1 .6 1 1 0 0 1-.9-.8zM188.9 247v15.4M40.1 260.1v-1l.7 .6a.62 .62 0 0 1 1-.5 .62 .62 0 0 1-.2 1.1M41.1 260.3v23.7M45 265.7v.9l.8 .1a.66 .66 0 0 1 0-1 .66 .66 0 0 1 1 .1 .66 .66 0 0 1-.3 .9"/>
<path d="M45.1 264l.7-.3a.8 .8 0 0 1 1.1 .8 1.01 1.01 0 0 1-1 .5 1.01 1.01 0 0 1-.9-.7zM45.1 262.2l.7-.2a.79 .79 0 0 1 1.1 .7 1.01 1.01 0 0 1-1 .5 1.01 1.01 0 0 1-.9-.7zM45.9 268.5v15.5M46.9 267.3v1.2l-.9-.9-.6-.2-.4 .3v.4l.5 .3M55.2 260.3h3.8M63.7 260.3h3.8M68.4 273.6v.9l.8 .1a.66 .66 0 0 1 0-1 .66 .66 0 0 1 1 .2 .66 .66 0 0 1-.2 .9M68.4 271.9v.9h.8a.65 .65 0 0 1 0-.9 .65 .65 0 0 1 1 .1 .65 .65 0 0 1-.2 .9M68.5 270.2l.7-.3a.79 .79 0 0 1 1.1 .7 1 1 0 0 1-1 .6 1 1 0 0 1-.9-.7zM69.4 262.2v7.7M69.4 276.2v7.8M70.3 275.8h-1.9l.4 .4"/>
<path d="M153.2 270.9l.7-.2a.79 .79 0 0 1 1 .7 1 1 0 0 1-1 .5 1 1 0 0 1-.8-.7zM153.3 272.5l-.1 .1a.91 .91 0 0 0 .6 1.1 .91 .91 0 0 0 1.1-.6 .58 .58 0 0 0-.5-.7 .58 .58 0 0 0-.6 .6 .58 .58 0 0 0 .5 .6M154 263.6v7.1M154 277v7M154.3 274.1v1.3l-1.2-.8h1.8M154.9 276.5h-1.8l.3 .4M155.8 261.8h3.5M160.5 261.5a.58 .58 0 0 1-.8 .5 .58 .58 0 0 1-.2-.9 .58 .58 0 0 1 .9 0l.1 .4a.87 .87 0 0 1-.7 1.2l-.4-.3M162.4 262.1h-1.3l.9-1.2v1.8M163.1 260.9h.3a.96 .96 0 0 1 .7 .9 .96 .96 0 0 1-.7 .9 1.18 1.18 0 0 1-.3-1.8zM164.1 261.8h3.5M183.3 260.6v-1l.7 .5a.62 .62 0 0 1 1-.4 .62 .62 0 0 1-.2 1"/>
<path d="M184.2 260.7v23.8M187.9 266.2v.8l.8 .1a.65 .65 0 0 1 0-1 .65 .65 0 0 1 1 .2 .65 .65 0 0 1-.2 .9M188 264.5l.7-.3a.79 .79 0 0 1 1.1 .7 1 1 0 0 1-1 .6 1 1 0 0 1-.9-.8zM188 262.7l.7-.2a.79 .79 0 0 1 1.1 .7 1 1 0 0 1-1 .5 1 1 0 0 1-.9-.7zM188.9 269v15.5M189.8 267.7v1.3l-1.3-1.2-.6 .4 .1 .5 .4 .2"/>
</g>
<g fill="#5e5e5e" stroke="#5e5e5e" stroke-width=".3">
<path d="M185.2 154.9l.3 1.9h-.6z"/>
<path d="M184.9 210.8h.6l-.3 1.8z"/>
<path d="M189.2 171.4l.4 1.9h-.7z"/>
<path d="M188.9 210.8h.7l-.4 1.8z"/>
<path d="M202.8 178l1.8-.3v.6z"/>
<path d="M193.9 177.7l1.8 .3-1.8 .3z"/>
<path d="M154 261.8l1.8-.3v.6z"/>
<path d="M167.6 261.5l1.9 .3-1.9 .3z"/>
<path d="M154 261.8l.3 1.8h-.6z"/>
<path d="M153.7 284h.6l-.3 1.8z"/>
<path d="M67.5 260l1.9 .3-1.9 .3z"/>
<path d="M53.3 260.3l1.9-.3v.6z"/>
<path d="M69.4 260.3l.3 1.9h-.6z"/>
<path d="M69.1 284h.6l-.3 1.8z"/>
<path d="M107.7 251.2l1.8-.3v.6z"/>
<path d="M115.9 250.9l1.8 .3-1.8 .3z"/>
<path d="M131.6 253.2l1.8-.3v.6z"/>
<path d="M167.6 252.9l1.9 .3-1.9 .3z"/>
<path d="M87.5 250.9l1.8 .3-1.8 .3z"/>
<path d="M53.3 251.2l1.9-.3v.6z"/>
<path d="M41.1 228.2l.3 1.8h-.7z"/>
<path d="M40.7 284h.7l-.3 1.8z"/>
<path d="M45.9 244.6l.4 1.9h-.7z"/>
<path d="M45.6 284h.7l-.4 1.8z"/>
<path d="M184.2 228.6l.4 1.9h-.7z"/>
<path d="M183.9 284.5h.7l-.4 1.8z"/>
<path d="M188.9 245.1l.3 1.9h-.6z"/>
<path d="M188.6 284.5h.6l-.3 1.8z"/>
<path d="M139.3 178l1.8-.3v.7z"/>
<path d="M151.3 177.7l1.8 .3-1.8 .4z"/>
<path d="M139.3 185.5l.3 1.8h-.6z"/>
<path d="M139 209h.6l-.3 1.8z"/>
<path d="M62.6 176.2l1.9-.3v.6z"/>
<path d="M55 175.9l1.9 .3-1.9 .3z"/>
<path d="M40.8 153.2l.3 1.8h-.6z"/>
<path d="M40.5 209h.6l-.3 1.8z"/>
<path d="M47.6 169.6l.3 1.9h-.6z"/>
<path d="M47.3 209h.6l-.3 1.8z"/>
<path d="M78.8 191l1.8-.4v.7z"/>
<path d="M151.3 190.6l1.8 .4-1.8 .3z"/>
</g>
<!-- layer: ELE-LIGHTING WIRING -->
<path d="M250.4 85.5h4.2" fill="none" stroke="#debad0" stroke-width=".3"/>
<!-- layer: EQP ASBUILT -->
<path d="M132.5 178h6.8v7.5h-6.8zM69.4 252.9h6.7v7.4h-6.7z" fill="none" stroke="#f0f" stroke-width=".3"/>
<!-- layer: ELE.DB -->
<g fill="#f00" stroke="#f00" stroke-width=".3">
<path d="M107.4 123.5h9.9l-9.9 2.4z"/>
<path d="M90.5 88.9l9.9-2.5v2.5z"/>
</g>
<path d="M90.5 86.4h9.9v2.5h-9.9zM100.4 86.4l-9.9 2.5M107.4 123.5h9.9v2.4h-9.9zM117.3 123.5l-9.9 2.4" fill="none" stroke="#f00" stroke-width=".3"/>
<!-- layer: FA-FIRE TEXT -->
<g fill="none" stroke="#000" stroke-width=".3">
<path d="M90.4 91.3h.8M91.7 90.3h-1.3v2.1h1.3M92.3 90.3v2.1h1.1M93.9 91.3h.8M95.2 90.3h-1.3v2.1h1.3M96.3 90.3h.7a1.1 1.1 0 0 1 .7 1.1 1.1 1.1 0 0 1-.7 1h-.7zM98.3 91.3l1.2-.1 .2-.3-.1-.4-1.3-.2v2.1l1.3-.2 .1-.5-.5-.4M107.3 88.8h.8M108.6 87.8h-1.3v2h1.3M109.1 87.8v2h1.2M110.8 88.8h.8M112.1 87.8h-1.3v2h1.3"/>
<path d="M107.3 121.2h.8M108.6 120.2h-1.3v2h1.3M109.1 120.2v2h1.2M110.8 121.2h.8M112.1 120.2h-1.3v2h1.3M113.2 120.2h.7a1.1 1.1 0 0 1 .7 1 1.1 1.1 0 0 1-.7 1h-.7zM115.2 121.2l1.2-.1 .2-.3-.1-.4-1.3-.2v2l1.3-.2 .1-.4-.5-.4"/>
</g>
<!-- layer: 0 -->
<g fill="none" stroke="#f00" stroke-width=".3">
<path d="M42.5 90.7l2.9 2.9-2.9 2.9-2.8-2.9z"/>
<circle cx="42.5" cy="93.6" r="2.88"/>
</g>
<!-- layer: EQP -->
<path d="M97.4 125.9h36M237.7 127h36M196 251.2v.1M203.1 251.2v.1" fill="none" stroke="#000" stroke-width=".3"/>
<path d="M192.3 251.7h1.8M198.5 252h-1.4l.9-1.2v1.8M199.1 250.8h1l-.6 .7a.62 .62 0 0 1 .5 1 .62 .62 0 0 1-1.1-.2M200.9 250.9l.3-.1a.96 .96 0 0 1 .7 .9 .96 .96 0 0 1-.7 .9 1.19 1.19 0 0 1-.3-1.7zM204.9 251.7h1.9" fill="none" stroke="#5e5e5e" stroke-width=".3"/>
<g fill="#5e5e5e" stroke="#5e5e5e" stroke-width=".3">
<path d="M203.1 251.7l1.8-.3v.6z"/>
<path d="M194.1 251.4l1.9 .3-1.9 .3z"/>
</g>
<g font-size="8.8">
<text x="22.9" y="107.9">2400MM WIDE CORRIDOR</text>
<text x="163.3" y="109">2400MM WIDE CORRIDOR</text>
</g>
<text font-size="8.2" fill="#00f" x="48.6" y="336.9" transform="rotate(-180 48.6 336.9)">N</text>
<g font-size="5.8">
<text x="53.7" y="319.2">TITLE :</text>
<text x="142.7" y="319.2">CLIENT :</text>
<text x="220.1" y="319.2">PROJECT :</text>
<text x="54.3" y="328.9">NON STERILE CORRIDOR</text>
<text x="61.5" y="335.9">ELEVATION LAYOUT</text>
</g>
<g font-size="5.7">
<text x="98.4" y="113.2">AS-16</text>
<text x="238.5" y="114.3">AS-16</text>
</g>
<g font-size="5.3">
<text x="115" y="93.8">CCTV-6</text>
<text x="255.1" y="94.9">CCTV-6</text>
<text x="29.3" y="112.2">SD-39</text>
<text x="111.5" y="112.2">SD-33</text>
<text x="169.3" y="113.2">SD-39</text>
<text x="251.9" y="113.2">SD-33</text>
<text x="117.1" y="124.5">ACS-1</text>
</g>
<g font-size="5.2">
<text x="20.8" y="324.1">W</text>
<text x="5.9" y="340.6">S</text>
<text x="22.3" y="357">E</text>
</g>
<text font-size="4.9" x="157.3" y="229">SLAB</text>
<text font-size="4.6" x="153.7" y="350.4">AVC/TGMSIDC/IVFP/S/39</text>
<g font-size="4.5">
<text x="61.3" y="146.9">PLAN</text>
<text x="210.4" y="144.8">RCP</text>
<text x="92.1" y="220.3">ELEVATION-1</text>
<text x="198.2" y="221.3">ELEVATION-2</text>
<text x="201.4" y="293">ELEVATION-4</text>
<text x="93.4" y="295.2">ELEVATION-3</text>
</g>
<g font-size="4.4">
<text x="160.9" y="153.8">SLAB</text>
<text x="222.2" y="155.6">SLAB</text>
<text x="228.2" y="212.7">FFL.</text>
<text x="222.6" y="229.3">SLAB</text>
<text x="228.6" y="286.5">FFL.</text>
</g>
<g font-size="4.1">
<text x="143" y="327.2">TELANGANA STATE MEDICAL</text>
<text x="142.9" y="332.2">SERVICES AND INFRASTRUCTURE</text>
<text x="142.8" y="337.2">DEVELOPMENT CORPORATION.</text>
<text x="172.4" y="365">SHEET</text>
<text x="201.4" y="365">39</text>
</g>
<text font-size="3.7" x="222" y="362.3">ASTA</text>
<g font-size="3.6">
<text x="51.8" y="344.7">PURPOSE OF DRAWING :-</text>
<text x="54" y="351.8">PROPOSED</text>
<text x="85.8" y="351.8">FOR APPROVAL</text>
<text x="53.8" y="359.8">WORKING</text>
<text x="97.8" y="359.8">AS BUILT</text>
</g>
<g font-size="3.5">
<text x="219.2" y="327.2">IFV CENTER ON THIRD FLOOR IN MODERN</text>
<text x="219.3" y="335.5">PETLABURJ, HYDERABAD ,TELANGANA.</text>
<text x="219.3" y="331.4">GOVERNMENT MATERNITY HOSPITAL,</text>
<text x="140.8" y="344.5">DWG. No.:</text>
<text x="140.8" y="357.5">REV</text>
<text x="158.2" y="357.5">R2</text>
<text x="172.8" y="357.5">DATE</text>
<text x="189.5" y="357.5">20-06-2024</text>
<text x="139.4" y="364.1">SCALE</text>
<text x="157" y="364.1">NTS</text>
</g>
<g font-size="3.4" fill="#dddd6e">
<text x="101.8" y="107.2">AS</text>
<text x="242.1" y="108.2">AS</text>
</g>
<g font-size="3.1" fill="#f00">
<text x="31.3" y="107.3">SD</text>
<text x="113.7" y="107.3">SD</text>
<text x="171.6" y="108.3">SD</text>
<text x="254" y="108.3">SD</text>
</g>
<text font-size="2.8" x="219.3" y="342.5">CONTRACTOR :</text>
<g font-size="2.5" fill="#f00">
<text x="37.7" y="94.3">4</text>
<text x="41.9" y="90.1">1</text>
<text x="46" y="94.3">2</text>
<text x="42" y="99.1">3</text>
</g>
<g font-size="2.2">
<text x="236.8" y="352.5">M/s Asta Vardhman Consortium</text>
<text x="236.8" y="355.1">H. NO. 8-2-334/27, Plot No. 27,</text>
<text x="236.8" y="357.8">Road No. 03, Banjara Hills,</text>
<text x="236.8" y="360.4">Hyderabad - 500034</text>
</g>
<text font-size="1.5" x="130.1" y="120.8" transform="rotate(90 130.1 120.8)">ACS</text>
</svg>
